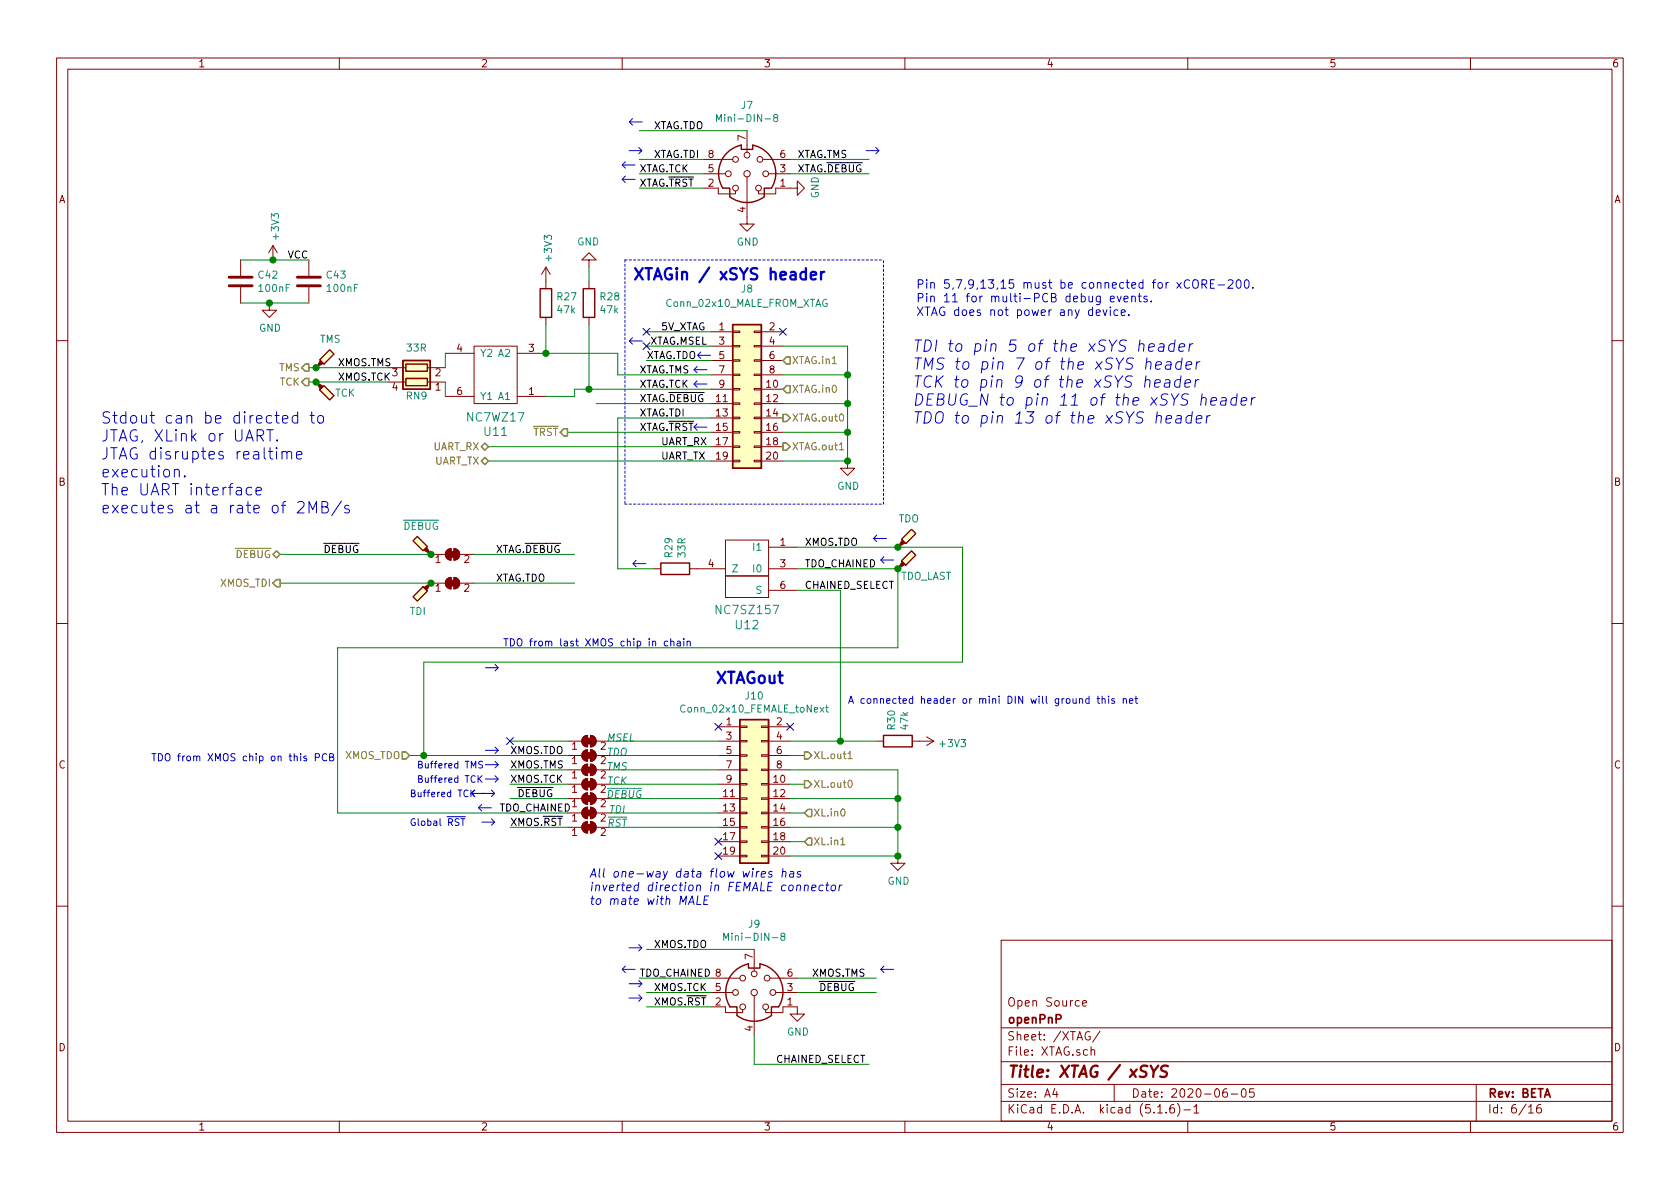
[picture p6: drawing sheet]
<svg xmlns="http://www.w3.org/2000/svg" width="297mm" height="210mm" viewBox="0 0 297 210" stroke-linecap="round" stroke-linejoin="round" font-family="sans-serif">
<g fill="none" stroke="#840000" stroke-width=".18">
<path d="M10 10.3h277v189.9h-277zM12 12.2h273v186.1h-273zM60 10.3v1.9M110 10.3v1.9M160 10.3v1.9M210 10.3v1.9M260 10.3v1.9M124.5 33.3h2.5v1h3v-.5M124.5 30.7h3.8M124.5 28.2h5M132.1 31.2v8.4h1.2l-1.2 1.3-1.3-1.3h1.3M132.1 23.1v3.8"/>
<path d="M134.9 28.2h4.8M135.9 30.7h3.8M141 33.3v1.2l1.2-1.2-1.2-1.3v1.3h-3.8v1h-3.1v-.5M42.5 46v2.8M42.5 50.8v2.8M47.6 53.6v1.3h1.3l-1.3 1.2-1.2-1.2h1.2M48.3 43.4l-.8 1.3M48.3 43.4v2.6M48.3 43.4l.7 1.3M54.6 46v2.8M54.6 50.8v2.8M96.5 47.2l-.7 1.3"/>
<path d="M96.5 47.2v3.8M96.5 56.1v1.3M96.5 47.2l.8 1.3M104.1 46h1.3l-1.3-1.3-1.2 1.3h1.2v1.2M104.1 49.8v1.2M104.1 56.1v1.3M125.7 58.7h3.8M129.5 58.5h1.3v.3h-1.3zM133.3 58.5h1.3v.3h-1.3zM134.6 58.7h3.8M10 60.2h2M55.9 67.6h.1"/>
<path d="M55.9 65h.1M56.5 63.6l1.8-1.8 .8 .8-1.8 1.8zM57.3 68.2l1.8 1.8-.8 .7-1.8-1.7zM68.6 67.6h3.2M68.6 65h3.2M75.6 67.6h3.1M75.6 65h3.1M78.7 70.1h5.1M78.7 62.5h5.1M83.8 61.2h7.6v10.2h-7.6zM91.4 70.1h5.1M91.4 62.5h5.1"/>
<path d="M125.7 68.8h3.8M125.7 71.4h3.8M125.7 73.9h3.8M125.7 76.4h3.8M125.7 79h3.8M125.7 61.2h3.8M125.7 63.7h3.8M125.7 66.3h3.8M129.5 73.8h1.3v.2h-1.3zM129.5 76.3h1.3v.3h-1.3zM129.5 78.9h1.3v.2h-1.3zM129.5 71.2h1.3v.3h-1.3z"/>
<path d="M129.5 66.2h1.3v.2h-1.3zM129.5 63.6h1.3v.3h-1.3zM129.5 61.1h1.3v.2h-1.3zM129.5 68.7h1.3v.3h-1.3zM133.3 73.8h1.3v.2h-1.3zM133.3 76.3h1.3v.3h-1.3zM133.3 78.9h1.3v.2h-1.3zM133.3 71.2h1.3v.3h-1.3zM133.3 66.2h1.3v.2h-1.3zM133.3 63.6h1.3v.3h-1.3zM133.3 61.1h1.3v.2h-1.3zM133.3 68.7h1.3v.3h-1.3z"/>
<path d="M134.6 68.8h3.8M134.6 71.4h3.8M134.6 73.9h3.8M134.6 76.4h3.8M134.6 79h3.8M134.6 61.2h3.8M134.6 63.7h3.8M134.6 66.3h3.8M285 60.2h2M73 95.6l.8-.7 1.8 1.7-.8 .8zM76.2 98h.1M76.2 98h2.5"/>
<path d="M79 97.4l.4-.3 .4-.1v2.1a1.03 1.03 0 0 1-1-.6 1.03 1.03 0 0 1 .2-1.1zM80.3 97a1.02 1.02 0 0 1 1 1 1.02 1.02 0 0 1-1 1.1zM81.3 98h2.5M125.7 81.5h3.8M128.3 95.5h7.6v6.3h-7.6zM129.5 81.4h1.3v.3h-1.3zM133.3 81.4h1.3v.3h-1.3zM134.6 81.5h3.8M135.9 96.8h5.1M149.9 81.5v1.3h1.2l-1.2 1.3-1.3-1.3h1.3M158.7 96.8h.1M159.4 99.2l1.8-1.8 .7 .8-1.8 1.7z"/>
<path d="M159.4 95.4l1.8-1.8 .7 .8-1.8 1.7zM10 110.3h2M73 105.5l1.8-1.7 .8 .7-1.8 1.8zM76.2 103.1h.1M76.2 103.1h2.5M79 102.5l.4-.3 .4-.1v2a1.03 1.03 0 0 1-1-.6 1.03 1.03 0 0 1 .2-1zM80.3 102.1a1.02 1.02 0 0 1 1 1 1.02 1.02 0 0 1-1 1zM81.3 103.1h2.5M115.6 100.6h1.2M121.9 100.6h6.4M128.3 101.8h7.6v3.9h-7.6zM135.9 100.6h5.1"/>
<path d="M135.9 104.4h5.1M158.7 100.6h.1M285 110.3h2M100.3 131.1h2.6M100.3 138.7h2.6M100.3 136.1h2.6M100.3 133.6h2.6M103.1 130.4l.4-.3 .4-.1v2.1a1.03 1.03 0 0 1-.9-.6 1.03 1.03 0 0 1 .1-1.1zM103.1 138l.4-.3h.4v2a1.03 1.03 0 0 1-.9-.6 1.03 1.03 0 0 1 .1-1.1zM103.1 132.9l.4-.3h.4v2a1.03 1.03 0 0 1-.9-.6 1.03 1.03 0 0 1 .1-1.1zM103.2 135.4l.7-.3v2.1a1.02 1.02 0 0 1-1-.7 1.02 1.02 0 0 1 .3-1.1zM104.4 130a1.02 1.02 0 0 1 1 1.1 1.02 1.02 0 0 1-1 1z"/>
<path d="M104.4 137.7a1.02 1.02 0 0 1 1 1 1.02 1.02 0 0 1-1 1zM104.4 135.1a1.02 1.02 0 0 1 1 1 1.02 1.02 0 0 1-1 1.1zM104.4 132.6a1.02 1.02 0 0 1 1 1 1.02 1.02 0 0 1-1 1zM105.4 131.1h2.5M105.4 138.7h2.5M105.4 136.1h2.5M105.4 133.6h2.5M127 131.1h3.8M127 138.7h3.8M127 136.1h3.8M127 133.6h3.8M127 128.5h3.8"/>
<path d="M130.8 136h1.3v.3h-1.3zM130.8 133.5h1.3v.2h-1.3zM130.8 130.9h1.3v.3h-1.3zM130.8 128.4h1.3v.2h-1.3zM130.8 138.6h1.3v.2h-1.3zM134.6 136h1.3v.3h-1.3zM134.6 133.5h1.3v.2h-1.3zM134.6 130.9h1.3v.3h-1.3zM134.6 128.4h1.3v.2h-1.3zM134.6 138.6h1.3v.2h-1.3zM135.9 131.1h3.8M135.9 138.7h3.8"/>
<path d="M135.9 136.1h3.8M135.9 133.6h3.8M135.9 128.5h3.8M154.9 131.1h1.3M161.3 131.1h3.8M163.8 130.3l1.3 .8M165.1 131.1l-1.3 .7M100.3 146.3h2.6M100.3 143.8h2.6M100.3 141.2h2.6M103.1 145.6l.4-.3h.4v2a1.03 1.03 0 0 1-.9-.6 1.03 1.03 0 0 1 .1-1.1zM103.1 143.1l.4-.3 .4-.1v2.1a1.03 1.03 0 0 1-.9-.6 1.03 1.03 0 0 1 .1-1.1z"/>
<path d="M103.1 140.6l.4-.3 .4-.1v2a1.03 1.03 0 0 1-.9-.6 1.03 1.03 0 0 1 .1-1zM104.4 145.3a1.02 1.02 0 0 1 1 1 1.02 1.02 0 0 1-1 1zM104.4 142.7a1.02 1.02 0 0 1 1 1.1 1.02 1.02 0 0 1-1 1zM104.4 140.2a1.02 1.02 0 0 1 1 1 1.02 1.02 0 0 1-1 1zM105.4 146.3h2.5M105.4 143.8h2.5M105.4 141.2h2.5M127 146.3h3.8M127 143.8h3.8M127 141.2h3.8M127 148.8h3.8M127 151.4h3.8"/>
<path d="M130.8 143.6h1.3v.3h-1.3zM130.8 146.2h1.3v.2h-1.3zM130.8 148.7h1.3v.3h-1.3zM130.8 151.3h1.3v.2h-1.3zM130.8 141.1h1.3v.2h-1.3zM134.6 143.6h1.3v.3h-1.3zM134.6 146.2h1.3v.2h-1.3zM134.6 148.7h1.3v.3h-1.3zM134.6 151.3h1.3v.2h-1.3zM134.6 141.1h1.3v.2h-1.3zM135.9 146.3h3.8M135.9 143.8h3.8"/>
<path d="M135.9 141.2h3.8M135.9 148.8h3.8M135.9 151.4h3.8M158.7 151.4v1.2h1.3l-1.3 1.3-1.2-1.3h1.2M10 160.2h2M125.7 178h2.6v1.1h3v-.5M125.7 175.5h3.8M125.7 173h5.1M133.3 167.9v3.8M133.3 176v7.1M135.4 178.6v.5h3v-1.1h2.6v1.3h1.2l-1.2 1.3-1.3-1.3h1.3M136.1 173h4.9"/>
<path d="M137.2 175.5h3.8M177 166.3h108v32h-108zM191.4 177.4l.7-.1-.1-.3-.4-.1-.2 .2 .1 .7h.5M285 160.2h2M60 198.3v1.9M110 198.3v1.9M160 198.3v1.9M177 194.8h108M177 191.8h108M177 187.8h108M177 181.8h108M186.5 192.5l-.4 1h1"/>
<path d="M186.8 193v1M192.7 182.5a.73 .73 0 0 0-.9 .5 .73 .73 0 0 0 .5 .9l.5-.1v-.5h-.3M192.9 185.7l.2-.1 .4 .1v.9M192.9 185.1v1.5M194.5 182.3l-1.3 2M197 191.8v3M204.7 196.8h.8M206.2 196.7v.1M207.5 195.3a.59 .59 0 0 0-.7 .7v.5l.2 .2 .4 .1 .2-.1 .1-.5-.2-.2-.4-.1-.3 .3M208.2 195.1a1.71 1.71 0 0 1 0 2.3M209.3 196.3h1.2M210 198.3v1.9"/>
<path d="M211.1 195.8l.4-.5v1.5M211.1 196.8h.9M216.9 192.5a.62 .62 0 0 0-.7 .7l.1 .7 .2 .1 .5-.1v-.5l-.1-.2-.4-.1-.3 .3M217.7 193.5h1.1M219.6 192.7l.4-.2a.94 .94 0 0 1 0 1.5 .82 .82 0 0 1-.4-1.3zM221.7 192.5h-.7l-.1 .7 .2-.1 .5 .1 .2 .2-.1 .5-.2 .1-.6-.1M260 198.3v1.9M261 191.8v6.5M270.3 195.8l.4-.5v1.5M270.3 196.8h.8M272.4 195.3a.62 .62 0 0 0-.7 .7l.1 .7 .2 .1 .5-.1v-.5l-.1-.2-.4-.1-.3 .3"/>
<circle cx="128.8" cy="30.7" r=".51"/>
<circle cx="130" cy="28.2" r=".51"/>
<circle cx="130" cy="33.3" r=".51"/>
<circle cx="132.1" cy="30.7" r=".56"/>
<circle cx="132.1" cy="27.4" r=".51"/>
<circle cx="134.1" cy="33.3" r=".51"/>
<circle cx="134.4" cy="28.2" r=".51"/>
<circle cx="135.4" cy="30.7" r=".51"/>
<circle cx="130" cy="175.5" r=".51"/>
<circle cx="131.3" cy="178" r=".51"/>
<circle cx="131.3" cy="173" r=".51"/>
<circle cx="133.3" cy="175.5" r=".56"/>
<circle cx="133.4" cy="172.2" r=".51"/>
<circle cx="135.4" cy="178" r=".51"/>
<circle cx="135.6" cy="173" r=".51"/>
<circle cx="136.7" cy="175.5" r=".51"/>
</g>
<path d="M203.5 188.4l.5 1.1 .8-1.1M204 189.5l-.1 .9M206.5 188.5l-.3-.1-.7 .1a.47 .47 0 0 0-.2 .5 .47 .47 0 0 0 .3 .4l.4 .1a.48 .48 0 0 1 .3 .5 .48 .48 0 0 1-.4 .4l-.8-.1" fill="none" stroke="#840000" stroke-width=".41"/>
<g fill="#840000" stroke="#840000" stroke-width=".18">
<path d="M103.1 130.4l.4-.3 .4-.1v2.1a1.03 1.03 0 0 1-.9-.6 1.03 1.03 0 0 1 .1-1.1z"/>
<path d="M104.4 130a1.02 1.02 0 0 1 1 1.1 1.02 1.02 0 0 1-1 1z"/>
<path d="M103.6 130.6h1v1h-1z"/>
<path d="M79 102.5l.4-.3 .4-.1v2a1.03 1.03 0 0 1-1-.6 1.03 1.03 0 0 1 .2-1z"/>
<path d="M80.3 102.1a1.02 1.02 0 0 1 1 1 1.02 1.02 0 0 1-1 1z"/>
<path d="M79.5 102.6h1v1h-1z"/>
<path d="M79 97.4l.4-.3 .4-.1v2.1a1.03 1.03 0 0 1-1-.6 1.03 1.03 0 0 1 .2-1.1z"/>
<path d="M80.3 97a1.02 1.02 0 0 1 1 1 1.02 1.02 0 0 1-1 1.1z"/>
<path d="M79.5 97.5h1v1h-1z"/>
<path d="M103.1 145.6l.4-.3h.4v2a1.03 1.03 0 0 1-.9-.6 1.03 1.03 0 0 1 .1-1.1z"/>
<path d="M104.4 145.3a1.02 1.02 0 0 1 1 1 1.02 1.02 0 0 1-1 1z"/>
<path d="M103.6 145.8h1v1h-1z"/>
<path d="M103.1 143.1l.4-.3 .4-.1v2.1a1.03 1.03 0 0 1-.9-.6 1.03 1.03 0 0 1 .1-1.1z"/>
<path d="M104.4 142.7a1.02 1.02 0 0 1 1 1.1 1.02 1.02 0 0 1-1 1z"/>
<path d="M103.6 143.3h1v1h-1z"/>
<path d="M75.4 96.8l.8 1.2-1.3-.7z"/>
<path d="M74.9 103.9l1.3-.8-.8 1.3z"/>
<path d="M103.1 140.6l.4-.3 .4-.1v2a1.03 1.03 0 0 1-.9-.6 1.03 1.03 0 0 1 .1-1z"/>
<path d="M104.4 140.2a1.02 1.02 0 0 1 1 1 1.02 1.02 0 0 1-1 1z"/>
<path d="M103.6 140.7h1v1h-1z"/>
<path d="M103.1 138l.4-.3h.4v2a1.03 1.03 0 0 1-.9-.6 1.03 1.03 0 0 1 .1-1.1z"/>
<path d="M104.4 137.7a1.02 1.02 0 0 1 1 1 1.02 1.02 0 0 1-1 1z"/>
<path d="M103.6 138.2h1v1h-1z"/>
<path d="M103.2 135.4l.7-.3v2.1a1.02 1.02 0 0 1-1-.7 1.02 1.02 0 0 1 .3-1.1z"/>
<path d="M104.4 135.1a1.02 1.02 0 0 1 1 1 1.02 1.02 0 0 1-1 1.1z"/>
<path d="M103.6 135.6h1v1h-1z"/>
<path d="M103.1 132.9l.4-.3h.4v2a1.03 1.03 0 0 1-.9-.6 1.03 1.03 0 0 1 .1-1.1z"/>
<path d="M104.4 132.6a1.02 1.02 0 0 1 1 1 1.02 1.02 0 0 1-1 1z"/>
<path d="M103.6 133.1h1v1h-1z"/>
<path d="M159.5 99.3l.5 .5-1.3 .8z"/>
<path d="M159.5 95.5l.5 .5-1.3 .8z"/>
<path d="M55.9 67.6l1.2 .7-.5 .5z"/>
<path d="M56.6 63.7l.5 .6-1.2 .7z"/>
</g>
<g fill="#ffffc2" stroke="#ffffc2" stroke-width=".18">
<path d="M71.2 63.7h4.9v5.1h-4.9z"/>
<path d="M73 95.6l.8-.7 1.8 1.7-.8 .8z"/>
<path d="M73 105.5l1.8-1.7 .8 .7-1.8 1.8z"/>
<path d="M129.5 57.4h5.1v25.4h-5.1z"/>
<path d="M159.4 99.2l1.8-1.8 .7 .8-1.8 1.7z"/>
<path d="M159.4 95.4l1.8-1.8 .7 .8-1.8 1.7z"/>
<path d="M57.3 68.2l1.8 1.8-.8 .7-1.8-1.7z"/>
<path d="M56.5 63.6l1.8-1.8 .8 .8-1.8 1.8z"/>
<path d="M130.8 127.2h5.1v25.4h-5.1z"/>
</g>
<path d="M133.1 25.7a5 5 0 0 1 3.3 7.6h-1.3v1.5a5 5 0 0 1-6.1 0v-1.5h-1.2M133.1 25.6v.8h-2v-.8a5.1 5.1 0 0 0-3.3 7.7M95.5 51h2v5.1h-2zM103.1 51h2.1v5.1h-2.1zM129.5 57.4h5.1v25.4h-5.1zM71.2 63.7h4.9v5.1h-4.9zM71.8 66.9h3.8v1.3h-3.8zM71.8 64.4h3.8v1.3h-3.8zM116.8 99.6h5.1v2h-5.1zM130.8 127.2h5.1v25.4h-5.1zM156.2 130h5.1v2.1h-5.1zM129 178h1.3v1.6a5.1 5.1 0 0 0 6.1 0v-1.6h1.3a5 5 0 0 0-3.3-7.5v.7h-2.1v-.8a5.1 5.1 0 0 0-3.2 7.6" fill="none" stroke="#840000" stroke-width=".25"/>
<path d="M126.7 21.5v-1.3l.4 1 .4-1v1.3M137 20.8l-.2-.3 .2-.3h.3l.2 .3-.1 .2-.5 .1-.1 .2v.3l.2 .2h.4l.1-.2v-.3l-.2-.2M146.2 53a.59 .59 0 0 0-.7 .6 .59 .59 0 0 0 .7 .5l.1-.4h-.3M145 125.1l.7 .8M145.7 125.1l-.7 .8M146 125.1h.5M146.2 124.7v1l.3 .2M128 166.3v-1.3l.4 .9 .4-.9v1.3M138.3 165.6l-.3-.3 .3-.3h.2l.3 .3-.1 .1-.5 .2-.2 .2v.3l.3 .2 .4-.1 .1-.1v-.3l-.3-.2" fill="none" stroke="#008484" stroke-width=".18"/>
<path d="M40.5 50.5h4.1M40.5 49h4.1M52.6 50.5h4M52.6 49h4" fill="none" stroke="#840000" stroke-width=".51"/>
<path d="M110.5 46v43.1M110.5 46h45.7M110.5 89.1h45.7M156.2 89.1v-43.1" fill="none" stroke="#0000c2" stroke-width=".18" stroke-dasharray=".4 .4"/>
<g fill="none" stroke="#008400" stroke-width=".18">
<path d="M113 23.1h19.1M113 33.3h11.5M113 30.7h11.5M113 28.2h11.5M139.7 30.7h14M139.7 28.2h14M42.5 46h12.1M42.5 53.6h12.1M96.5 57.4v5.1h12.7v3.8h16.5M104.1 47.2v2.6M104.1 57.4v11.4M114.3 58.7h11.4"/>
<path d="M54.6 65h14M54.6 67.6h14M78.7 62.5v2.5M78.7 67.6v2.5M86.4 79h39.3M100.3 76.4h25.4M105.4 71.4h20.3M114.3 61.2h11.4M114.3 63.7h11.4M125.7 68.8h-24.1v1.3h-5.1M125.7 73.9h-16.5v26.7h6.4M138.4 61.2h11.5v20.3h-11.5"/>
<path d="M138.4 66.3h11.5M138.4 71.4h11.5M138.4 76.4h11.5M49.5 98h26.7M83.8 98h17.8M86.4 81.5h39.3M141 96.8h29.2v20.3h-95.3v16.5M49.5 103.1h26.7M83.8 103.1h17.8M141 100.6h17.7v13.9h-99v29.3h40.6M141 104.4h7.6v26.7M72.4 133.6h27.9"/>
<path d="M90.2 136.1h10.1M90.2 138.7h10.1M90.2 131.1h10.1M107.9 133.6h19.1M107.9 136.1h19.1M107.9 138.7h19.1M107.9 131.1h19.1M139.7 133.6h2.5M139.7 136.1h19v15.3h-19M139.7 138.7h2.5M139.7 131.1h15.2M90.2 141.2h10.1"/>
<path d="M90.2 146.3h10.1M107.9 143.8h19.1M107.9 141.2h19.1M107.9 146.3h19.1M139.7 148.8h2.5M139.7 143.8h2.5M139.7 141.2h19M139.7 146.3h19M113 173h12.7M114.3 175.5h11.4M114.3 167.9h19M114.3 178h11.4"/>
<path d="M141 173h13.9M141 175.5h13.9M133.3 183.1v5.1h20.4"/>
</g>
<g fill="none" stroke="#848400" stroke-width=".25">
<path d="M54 64.4h.6v1.3h-.6l-.7-.7zM54 66.9h.6v1.3h-.6l-.7-.6zM85.1 79l.6-.6 .7 .6-.7 .6zM99.7 75.8h.6v1.3h-.6l-.6-.7zM138.4 78.4h.7l.6 .6-.6 .6h-.7zM138.4 73.3h.7l.6 .6-.6 .6h-.7zM139.1 68.2h.6v1.3h-.6l-.7-.7zM139.1 63.1h.6v1.3h-.6l-.7-.7zM48.3 98l.6-.6 .6 .6-.6 .7zM85.1 81.5l.6-.6 .7 .6-.7 .7zM48.9 102.5h.6v1.3h-.6l-.6-.7zM71.1 133h.7l.6 .6-.6 .6h-.7z"/>
<path d="M142.2 138h.7l.6 .7-.6 .6h-.7zM142.2 133h.7l.6 .6-.6 .6h-.7zM142.9 148.2h.6v1.3h-.6l-.7-.7zM142.9 143.1h.6v1.3h-.6l-.7-.6z"/>
</g>
<path d="M148.4 79.5h.7M149.9 133.2l.4-.3v1.3M149.9 134.2h.8M150.1 138.1l.1-.1a.67 .67 0 0 1 .5 .6 .67 .67 0 0 1-.5 .6l-.2-.2-.1-.2zM148.7 149.4h.7M148.8 143.2l.2-.2a.67 .67 0 0 1 .4 .7 .67 .67 0 0 1-.4 .6l-.3-.2v-.3z" fill="none" stroke="#848400" stroke-width=".18"/>
<g fill="none" stroke="#0000c2" stroke-width=".18">
<path d="M110 29.2h2.3M110 31.7h2.3M110.6 28.6l-.6 .6 .6 .5M110.6 31.1l-.6 .6 .6 .6M111.2 26.6h2.3M111.3 21.6h2.3M111.8 21l-.5 .6 .5 .5M112.9 26.1l.6 .5-.6 .6M153.1 26.6h2.3M154.8 26.1l.6 .5-.6 .6M111.8 59.7l-.5 .6 .5 .6M193.8 55.3l.7-.2v-.2l-.5-.1-.2 .2 .1 .7h.6"/>
<path d="M195 54.8l.4 1 .3-1M196.3 52.9l.7-.2v-.3h-.5l-.2 .2 .1 .7h.6M196.3 54.3v.1M196.3 54.8v1M197.5 52.4l.4 1 .3-1M197.7 54.9l-.5-.1-.2 .3v.4l.1 .2h.6M198.2 55.3l.8-.2-.1-.2-.4-.1-.3 .2 .1 .7h.6M198.7 52.9l.8-.2-.1-.3h-.4l-.3 .2 .1 .7h.6M199.6 55.6v.2M200.1 52.5l.2-.1h.4v1M200.1 52.4v1M201.2 52.4h.6"/>
<path d="M201.4 51.9v1.3l.4 .2M202.8 52.4a.36 .36 0 0 0-.6 .2l.1 .2 .4 .1 .2 .2-.2 .3-.5-.1M203.5 53.2v.2M210.3 49.6a.72 .72 0 0 0-1 .5 .72 .72 0 0 0 .7 .9l.3-.2M210.9 49.7a.5 .5 0 0 1 .6-.2 .5 .5 0 0 1 .4 .5v.5a.5 .5 0 0 1-.5 .5 .5 .5 0 0 1-.5-.5zM212.5 50.3l.7-.1 .2-.2-.1-.4-.2-.1h-.6v1.5M212.9 50.3l.5 .7M214 50.2h.5M214.7 49.5h-.7v1.5h.7M215.4 50.4h1.1M217.1 49.6l.6-.1 .2 .1 .1 .3-.9 1.1h.9M218.7 49.6l.2-.1a.82 .82 0 0 1 .3 1.4l-.1 .1a.83 .83 0 0 1-.4-1.4z"/>
<path d="M220.1 49.6l.4-.1a.94 .94 0 0 1 0 1.5l-.3-.1-.1-.2-.1-.7zM221.5 50.8v.2M47.2 76h1.1M47.8 76v2M48.9 79.2l-.1 .1h.2l-.1-.1v.1M48.9 79.8v1.4M49 77.8l.1 .1-.1 .1-.1-.1 .1-.1v.2M49.9 79.8v1.4M50 74.1l.9-.1-.1-.4-.6-.1-.2 .3v.9l.2 .1 .6-.1M52.6 73.6l-.6-.1-.3 .4v.5l.2 .3 .1 .1 .6-.1M52.6 72.8v2M54.8 73.5h.8"/>
<path d="M55.1 72.8v1.7l.1 .2 .4 .1M56.3 73.7a.53 .53 0 0 1 .5-.2 .53 .53 0 0 1 .4 .4v.5a.54 .54 0 0 1-.5 .4 .54 .54 0 0 1-.5-.4zM111.3 60.3h2.3M122.7 67.9h2.3M122.7 65.4h2.3M122.7 75.5h2.3M123.3 67.3l-.6 .6 .6 .6M123.3 64.8l-.6 .6 .6 .5M123.3 62.8h2.3M123.9 62.2l-.6 .6 .6 .6M201.4 61a.56 .56 0 0 1 .8-.1v1.2M202.5 67.3a.5 .5 0 0 1 .9 .1l-.2 1.1"/>
<path d="M202.7 64.2a.56 .56 0 0 1 .8-.1l-.1 1.2M203.1 61.4l1-.1-.1-.4-.5-.1-.4 .3v.9l.2 .1 .6-.1M204.2 67.8l.9-.2v-.4l-.2-.1-.6 .1-.2 1 .3 .3 .6-.1M204.3 64.6l1-.2v-.3l-.2-.1-.6 .1-.2 .9 .2 .3 .6-.1M204.5 73.7a.5 .5 0 0 1 .9 .1l-.2 1M205 60.9l.2-.1 .6 .1-.1 1.2M205.8 61.3l-.7 .1a.43 .43 0 0 0-.2 .6l.1 .1 .7-.1M206 67.2l.2-.1 .6 .1v1.3M206.2 74.1l.9-.1v-.4l-.2-.1-.6 .1-.2 .9 .3 .3 .6-.1M206.2 64.1l.3-.1 .5 .1-.1 1.2M206.9 67.6l-.7 .1a.4 .4 0 0 0-.3 .4 .4 .4 0 0 0 .2 .4l.7-.1M207.1 64.4l-.7 .1a.43 .43 0 0 0-.3 .7l.2 .1 .7-.1"/>
<path d="M207.7 60.9l-.2-.1a.69 .69 0 0 0-.8 .4l-.1 .5 .2 .3 .1 .1 .6-.1M207.8 60.1l-.3 2M208.1 73.6l.2-.1 .5 .1v1.2M208.5 61.4l.9-.1v-.4l-.2-.1-.6 .1-.2 .9 .3 .3 .5-.1M208.7 67.2l-.2-.1a.69 .69 0 0 0-.8 .4v.8l.3 .2 .6-.1M208.8 66.5l-.2 2M208.9 74l-.7 .1a.4 .4 0 0 0-.3 .3 .4 .4 0 0 0 .2 .4l.7-.1M208.9 64.1l-.2-.1a.69 .69 0 0 0-.8 .3l-.1 .6 .2 .3 .2 .1 .6-.1M209 63.3l-.2 2M209.5 67.8l1-.2-.1-.4-.5-.1-.4 .3v1l.2 .1 .6-.1M209.7 64.6l1-.2-.1-.3-.5-.1-.3 .2-.1 1 .2 .1 .6-.1M210.4 60.8l-.2 1.3"/>
<path d="M210.7 73.6l-.2-.1a.69 .69 0 0 0-.8 .4v.5l.1 .3 .2 .1 .6-.1M210.8 72.8l-.2 2M210.9 60.8l-.4 .1-.2 .3M211.4 67.1l-.1 1.4M211.5 74.1l1-.1-.1-.4-.5-.1-.3 .3-.1 .9 .2 .1 .6-.1M211.6 64l-.2 1.3M212 67.1l-.4 .1-.2 .3M212.2 64l-.4 .1-.2 .2M212.4 70.5a.48 .48 0 0 1 .9 .1l-.1 1M213.4 73.5l-.1 1.3M214 73.5l-.4 .1-.2 .3M214.1 71l1-.2-.1-.4-.5-.1-.4 .3v.9l.2 .1 .6-.1"/>
<path d="M216 70.4l.2-.1 .5 .1v1.2M216.8 70.8l-.7 .1a.43 .43 0 0 0-.3 .6l.2 .1 .7-.1M218.7 70.4a.66 .66 0 0 0-1 .3l-.1 .6 .2 .2 .1 .1 .6-.1M218.7 69.6l-.2 2M219.5 71l.9-.2v-.4l-.2-.1-.6 .1-.2 .9 .3 .3 .5-.1M221.4 70.3l-.2 1.3M221.9 70.3l-.4 .1-.2 .3M30.8 83.2a.52 .52 0 0 1 .8-.1l.1 1.2M32.7 84.1v.2l-.1-.1 .1-.1v.2M44.5 86.3l-.6-.1-.4 .4v.5l.2 .3 .2 .1 .6-.1M45.3 86.8l.9-.1-.1-.4-.6-.1-.2 .3 .1 .9 .1 .1 .6-.1M49.9 80a.49 .49 0 0 1 .8 .1v1.1"/>
<path d="M50.7 80.1l.3-.3 .5 .1 .1 1.3M52.4 80.5l1-.2-.1-.4-.6-.1-.3 .3 .1 1 .2 .1 .6-.1M52.6 88.9l.3-.2h.5l.3 .2 .1 .3-.1 .4-1.2 1.1h1.3M54.6 90.7v-2l.7 1.4 .7-1.4v2M56.9 89.6h.7a.48 .48 0 0 0 .4-.4 .48 .48 0 0 0-.4-.5h-.7v2h.8a.54 .54 0 0 0 .4-.6 .54 .54 0 0 0-.5-.5M60.4 88.6l-1.8 2.6M61.7 89.5l-.5-.1-.3 .2 .1 .3 .7 .2 .1 .2-.1 .3-.2 .1-.6-.1M111.9 99.7h2.3M112.5 99.1l-.6 .6 .6 .5M154.5 95.2h2.2M155 94.6l-.5 .6 .5 .6M155.7 99h2.3"/>
<path d="M156.3 98.4l-.6 .6 .6 .6M85.8 118.1h2.3M87.5 117.5l.6 .6-.6 .5M118.1 113.4h-.4l-.3 .2 .2 .6h.5M118.6 113.5l.2-.1h.3l.1 .8M118.6 112.9v1.3M119.7 113.4h.5l.1 .8M120.3 113.7h-.4l-.2 .2v.3h.6M120.9 112.9v.2M120.9 113.4v.8M121.5 113.5l.2-.1h.3v.8M121.5 113.4v.8"/>
<path d="M54.2 133.8l-.3-.1-.2 .2 .1 .2 .4 .1v.3h-.5M55.8 133.9l.6-.1v-.4l-.6-.1v1.2M57.8 133.4a.6 .6 0 0 0-.9 .4 .6 .6 0 0 0 .6 .7l.3-.1M58.3 133.9l.6-.1 .1-.2-.1-.2-.6-.1v1.2h.5l.2-.1v-.3l-.3-.2M83.3 139.7v1.2M83.9 139.7l-.6 .6 .6 .6M83.9 139.7l-.6 .7M84.5 137.2v1.1M84.7 137.7l.5 .6M85.2 137.2l-.7 .6M85.3 134.7l-.4-.1-.2 .1v.4l.5 .2 .1 .3-.2 .2h-.5M85.8 137.8h2.3"/>
<path d="M85.8 135.2h2.3M85.8 132.7h2.3M86.9 139.7l.6 .6-.6 .6M87.5 137.2l.6 .6-.6 .5M87.5 134.6l.6 .6-.6 .6M87.5 132.1l.6 .6-.6 .5M190.9 123.7l.2-.2 .2 .1 .1 .8M190.9 123.5v.9M192.6 123.6l-.4-.1-.3 .3 .2 .5h.5M192.6 123.1v1.3M194 123.5h.4M194.1 123.1v1.1l.3 .2"/>
<path d="M194.9 123.7l.1-.2 .4 .1v.8M194.9 123.1v1.3M196 123.1v.1M196 123.5v.9M197 123.6l-.3-.1-.2 .2 .1 .2 .4 .1v.3h-.5M198.6 123.7l.2-.2 .3 .1 .1 .8M198.6 123.5v.9M199.7 123.9l.6-.1-.1-.2-.3-.1-.2 .2v.6h.5M200.7 123.5h.4M200.8 123.1v1.1l.3 .2M81.4 144.4h.9M81.5 144.8h.7"/>
<path d="M81.8 144.8v1.2M83.3 140.3h4.2M83.4 140.2l.5 .7M84.6 142.8h2.3M85.2 142.3l-.6 .5 .6 .6M85.2 145.4h2.3M86.9 144.8l.6 .6-.6 .5M121.7 159.9l.7-1.5 .3 1.5M121.9 159.5h.7M123.4 158.4l-.2 1.5h.7M124.5 159.2h.5M125.3 158.4h-.7l-.2 1.5h.7"/>
<path d="M134.2 154.1l-.3 .1-.1 .2M134.6 154.6l.7-.1v-.3h-.6l-.1 .7 .1 .2 .5-.1M136.5 154.2a.37 .37 0 0 0-.6 .2l.2 .2 .3 .1 .1 .2-.3 .2-.4-.1M138.4 154.2l.2-.1 .3 .1v.9M138.4 153.6l-.1 1.5M139.7 154.2h.6v.9M140.3 154.5h-.5a.32 .32 0 0 0-.2 .5h.7M141.6 154.2l-.4-.1-.2 .3 .2 .2 .3 .1v.3h-.6M142.3 156.7l.2-.2 .4 .1-.1 .9M142.3 156.5l-.1 1M143.5 157l.7-.1v-.3h-.6l-.1 .7 .2 .2 .4-.1M145.6 156.6h-.6l-.2 .2v.4l.2 .3 .5-.1"/>
<path d="M146 156.5h.6M146.3 156l-.2 1.3 .1 .1 .3 .1M147.1 156.7l.2-.2 .4 .2v.5l-.3 .3-.4-.1zM148.4 156.5l-.1 1M148.9 156.5l-.3 .1-.2 .2M110 171.4h2.3M110.6 170.8l-.6 .6 .6 .6M111.2 174h2.3M111.2 176.5h2.3M111.2 167.6h2.3M112.9 173.4l.6 .6-.6 .5M112.9 175.9l.6 .6-.6 .6"/>
<path d="M112.9 167l.6 .6-.6 .6M155.7 171.4h2.3M156.3 170.8l-.6 .6 .6 .6"/>
</g>
<path d="M142.5 48.2l-.6-.1-.4 .4v.5l.2 .3 .2 .1 .6-.1M142.5 47.4v2M143.4 48.7l.9-.1-.1-.4-.6-.1-.2 .3 .1 .9 .1 .1 .6-.1M145.2 48.1v1.3M145.7 48.1l-.3 .1-.2 .3" fill="none" stroke="#0000c2" stroke-width=".41"/>
<g fill="#008400" stroke="#008400" stroke-width=".25">
<circle cx="149.9" cy="71.4" r=".51"/>
<circle cx="149.9" cy="81.5" r=".51"/>
<circle cx="149.9" cy="66.3" r=".51"/>
<circle cx="148.6" cy="131.1" r=".51"/>
<circle cx="48.3" cy="46" r=".51"/>
<circle cx="158.8" cy="96.8" r=".51"/>
<circle cx="149.9" cy="76.4" r=".51"/>
<circle cx="158.8" cy="141.2" r=".51"/>
<circle cx="104.1" cy="68.8" r=".51"/>
<circle cx="158.8" cy="146.3" r=".51"/>
<circle cx="47.6" cy="53.6" r=".51"/>
<circle cx="96.5" cy="62.5" r=".51"/>
<circle cx="74.9" cy="133.6" r=".51"/>
<circle cx="158.8" cy="100.6" r=".51"/>
<circle cx="76.2" cy="98" r=".51"/>
<circle cx="76.2" cy="103.1" r=".51"/>
<circle cx="158.8" cy="151.4" r=".51"/>
<circle cx="55.9" cy="67.6" r=".51"/>
<circle cx="55.9" cy="65" r=".51"/>
</g>
<g fill="none" stroke="#000084" stroke-width=".18">
<path d="M113.7 58.1l1.2 1.2M114.9 58.1l-1.2 1.2M137.8 58.1l1.2 1.2M139 58.1l-1.2 1.2M113.7 60.6l1.2 1.2M114.9 60.6l-1.2 1.2M89.6 130.4l1.2 1.3M90.8 130.4l-1.2 1.3M126.4 127.9l1.2 1.2M127.6 127.9l-1.2 1.2M139.1 127.9l1.2 1.2M140.3 127.9l-1.2 1.2"/>
<path d="M126.4 148.2l1.2 1.2M126.4 150.8l1.2 1.2M127.6 148.2l-1.2 1.2M127.6 150.8l-1.2 1.2"/>
</g>
<g font-size="2.8" fill="#0000c2">
<text x="111.8" y="49.5">XTAGin / xSYS header</text>
<text x="161.3" y="62.2">TDI to pin 5 of the xSYS header</text>
<text x="161.3" y="65.4">TMS to pin 7 of the xSYS header</text>
<text x="161.3" y="68.6">TCK to pin 9 of the xSYS header</text>
<text x="161.3" y="71.7">DEBUG_N to pin 11 of the xSYS header</text>
<text x="17.8" y="74.9">Stdout can be directed to</text>
<text x="161.3" y="74.9">TDO to pin 13 of the xSYS header</text>
<text x="17.8" y="78.1">JTAG, XLink or UART.</text>
<text x="17.8" y="81.3">JTAG disruptes realtime</text>
<text x="17.8" y="84.4">execution.</text>
<text x="17.8" y="87.6">The UART interface</text>
<text x="17.8" y="90.8">executes at a rate of 2MB/s</text>
<text x="126.4" y="120.9">XTAGout</text>
</g>
<text font-size="2.8" fill="#840000" x="178" y="190.5">Title: XTAG / xSYS</text>
<g font-size="2.1" fill="#0000c2">
<text x="161.9" y="51">Pin 5,7,9,13,15 must be connected for xCORE-200.</text>
<text x="161.9" y="53.5">Pin 11 for multi-PCB debug events.</text>
<text x="161.9" y="55.9">XTAG does not power any device.</text>
<text x="104.1" y="155.2">All one-way data flow wires has</text>
<text x="104.1" y="157.6">inverted direction in FEMALE connector</text>
<text x="104.1" y="160">to mate with MALE</text>
</g>
<g font-size="2.1" fill="#008484">
<text x="82.7" y="74.5">NC7WZ17</text>
<text x="85.7" y="77.1">U11</text>
<text x="126.9" y="108.6">NC7SZ157</text>
<text x="130.2" y="111.3">U12</text>
</g>
<g font-size="2.1" fill="#840000">
<text x="178" y="178">Open Source</text>
<text x="178" y="184">Sheet: /XTAG/</text>
<text x="178" y="181">openPnP</text>
<text x="178" y="186.7">File: XTAG.sch</text>
<text x="178" y="196.9">KiCad E.D.A. kicad (5.1.6)-1</text>
<text x="178" y="194.1">Size: A4</text>
<text x="200" y="194.1">Date: 2020-06-05</text>
<text x="263" y="194.1">Rev: BETA</text>
<text x="263" y="196.9">Id: 6/16</text>
</g>
<g font-size="1.8" fill="#840000">
<text x="35" y="11.9">1</text>
<text x="85" y="11.9">2</text>
<text x="135" y="11.9">3</text>
<text x="185" y="11.9">4</text>
<text x="235" y="11.9">5</text>
<text x="285" y="11.9">6</text>
<text x="125.2" y="27.9">8</text>
<text x="131.8" y="24.9" transform="rotate(-90 131.8 24.9)">7</text>
<text x="137.9" y="27.9">6</text>
<text x="10.4" y="35.9">A</text>
<text x="125.2" y="33">2</text>
<text x="125.2" y="30.5">5</text>
<text x="137.9" y="33">1</text>
<text x="137.9" y="30.5">3</text>
<text x="285.4" y="35.9">A</text>
<text x="131.8" y="37.6" transform="rotate(-90 131.8 37.6)">4</text>
<text x="127.2" y="58.4">1</text>
<text x="136" y="58.4">2</text>
<text x="80.8" y="62.2">4</text>
<text x="93.5" y="62.2">3</text>
<text x="127.2" y="61">3</text>
<text x="127.2" y="63.5">5</text>
<text x="136" y="61">4</text>
<text x="136" y="63.5">6</text>
<text x="69.4" y="69.1">4</text>
<text x="69.4" y="66.5">3</text>
<text x="77" y="69.1">1</text>
<text x="77" y="66.5">2</text>
<text x="80.8" y="69.8">6</text>
<text x="93.5" y="69.8">1</text>
<text x="126.7" y="71.1">11</text>
<text x="127.2" y="66">7</text>
<text x="127.2" y="68.6">9</text>
<text x="135.6" y="68.6">10</text>
<text x="135.6" y="71.1">12</text>
<text x="136" y="66">8</text>
<text x="126.7" y="73.7">13</text>
<text x="126.7" y="76.2">15</text>
<text x="135.6" y="73.7">14</text>
<text x="135.6" y="76.2">16</text>
<text x="126.7" y="78.7">17</text>
<text x="126.7" y="81.3">19</text>
<text x="135.6" y="78.7">18</text>
<text x="135.6" y="81.3">20</text>
<text x="10.4" y="85.9">B</text>
<text x="285.4" y="85.9">B</text>
<text x="77" y="99.6">1</text>
<text x="82.1" y="99.6">2</text>
<text x="125.2" y="100.3">4</text>
<text x="137.9" y="96.5">1</text>
<text x="137.9" y="100.3">3</text>
<text x="77" y="104.6">1</text>
<text x="82.1" y="104.6">2</text>
<text x="137.9" y="104.1">6</text>
<text x="128.4" y="128.3">1</text>
<text x="128.4" y="130.8">3</text>
<text x="137.3" y="128.3">2</text>
<text x="137.3" y="130.8">4</text>
<text x="10.4" y="135.9">C</text>
<text x="101.1" y="132.6">1</text>
<text x="101.1" y="137.7">1</text>
<text x="101.1" y="135.1">1</text>
<text x="106.2" y="132.6">2</text>
<text x="106.2" y="137.7">2</text>
<text x="106.2" y="135.1">2</text>
<text x="128.4" y="133.3">5</text>
<text x="128.4" y="135.9">7</text>
<text x="137.3" y="133.3">6</text>
<text x="137.3" y="135.9">8</text>
<text x="285.4" y="135.9">C</text>
<text x="101.1" y="142.7">1</text>
<text x="101.1" y="140.2">1</text>
<text x="106.2" y="142.7">2</text>
<text x="106.2" y="140.2">2</text>
<text x="127.9" y="141">11</text>
<text x="127.9" y="143.5">13</text>
<text x="128.4" y="138.4">9</text>
<text x="136.8" y="138.4">10</text>
<text x="136.8" y="141">12</text>
<text x="136.8" y="143.5">14</text>
<text x="101.1" y="147.8">1</text>
<text x="101.1" y="145.3">1</text>
<text x="106.2" y="147.8">2</text>
<text x="106.2" y="145.3">2</text>
<text x="127.9" y="146">15</text>
<text x="127.9" y="148.6">17</text>
<text x="136.8" y="146">16</text>
<text x="136.8" y="148.6">18</text>
<text x="127.9" y="151.1">19</text>
<text x="136.8" y="151.1">20</text>
<text x="133.1" y="169.6" transform="rotate(-90 133.1 169.6)">7</text>
<text x="139.2" y="172.7">6</text>
<text x="126.5" y="177.8">2</text>
<text x="126.5" y="175.3">5</text>
<text x="139.2" y="177.8">1</text>
<text x="139.2" y="175.3">3</text>
<text x="10.4" y="185.9">D</text>
<text x="133.1" y="182.3" transform="rotate(-90 133.1 182.3)">4</text>
<text x="285.4" y="185.9">D</text>
<text x="35" y="199.9">1</text>
<text x="85" y="199.9">2</text>
<text x="135" y="199.9">3</text>
<text x="185" y="199.9">4</text>
<text x="235" y="199.9">5</text>
<text x="285" y="199.9">6</text>
</g>
<g font-size="1.8">
<text x="115.6" y="22.9">XTAG.TDO</text>
<text x="115.6" y="27.9">XTAG.TDI</text>
<text x="141" y="27.9">XTAG.TMS</text>
<text x="113" y="30.5">XTAG.TCK</text>
<text x="113" y="33">XTAG.TRST</text>
<text x="141" y="30.5">XTAG.DEBUG</text>
<text x="50.8" y="45.7">VCC</text>
<text x="116.8" y="58.4">5V_XTAG</text>
<text x="59.7" y="64.8">XMOS.TMS</text>
<text x="114.3" y="63.5">XTAG.TDO</text>
<text x="114.9" y="61">XTAG.MSEL</text>
<text x="59.7" y="67.3">XMOS.TCK</text>
<text x="113" y="68.6">XTAG.TCK</text>
<text x="113" y="71.1">XTAG.DEBUG</text>
<text x="113" y="66">XTAG.TMS</text>
<text x="113" y="73.7">XTAG.TDI</text>
<text x="116.8" y="78.7">UART_RX</text>
<text x="116.8" y="81.3">UART_TX</text>
<text x="57.1" y="97.8">DEBUG</text>
<text x="87.6" y="97.8">XTAG.DEBUG</text>
<text x="142.2" y="100.3">TDO_CHAINED</text>
<text x="142.2" y="96.5">XMOS.TDO</text>
<text x="87.6" y="102.9">XTAG.TDO</text>
<text x="142.2" y="104.1">CHAINED_SELECT</text>
<text x="90.2" y="133.3">XMOS.TDO</text>
<text x="90.2" y="135.9">XMOS.TMS</text>
<text x="88.3" y="143.5">TDO_CHAINED</text>
<text x="90.2" y="138.4">XMOS.TCK</text>
<text x="91.4" y="141">DEBUG</text>
<text x="90.2" y="146">XMOS.RST</text>
<text x="115.6" y="167.6">XMOS.TDO</text>
<text x="113" y="172.7">TDO_CHAINED 8</text>
<text x="143.5" y="172.7">XMOS.TMS</text>
<text x="115.6" y="175.3">XMOS.TCK</text>
<text x="115.6" y="177.8">XMOS.RST</text>
<text x="144.8" y="175.3">DEBUG</text>
<text x="137.2" y="188">CHAINED_SELECT</text>
</g>
<g font-size="1.8" fill="#008484">
<text x="127.7" y="21.6">Mini-DIN-8</text>
<text x="131.1" y="19.3">J7</text>
<text x="144.8" y="35.1" transform="rotate(-90 144.8 35.1)">GND</text>
<text x="49.3" y="42.2" transform="rotate(-90 49.3 42.2)">+3V3</text>
<text x="97.6" y="46" transform="rotate(-90 97.6 46)">+3V3</text>
<text x="102.1" y="43.4">GND</text>
<text x="130.3" y="43.4">GND</text>
<text x="45.7" y="49.3">C42</text>
<text x="45.9" y="51.6">100nF</text>
<text x="57.8" y="49.3">C43</text>
<text x="58" y="51.6">100nF</text>
<text x="98.6" y="53.1">R27</text>
<text x="106.2" y="53.1">R28</text>
<text x="131.1" y="51.7">J8</text>
<text x="45.8" y="58.7">GND</text>
<text x="98.6" y="55.4">47k</text>
<text x="106.2" y="55.4">47k</text>
<text x="117.8" y="54.3">Conn_02x10_MALE_FROM_XTAG</text>
<text x="56.6" y="60.6">TMS</text>
<text x="72" y="62.2">33R</text>
<text x="84.8" y="63.1">Y2 A2</text>
<text x="59.2" y="70.1">TCK</text>
<text x="71.9" y="70.7">RN9</text>
<text x="84.8" y="70.7">Y1 A1</text>
<text x="148" y="86.6">GND</text>
<text x="71.3" y="93.7">DEBUG</text>
<text x="158.9" y="92.4">TDO</text>
<text x="118.9" y="98.5" transform="rotate(-90 118.9 98.5)">R29</text>
<text x="121.2" y="98.5" transform="rotate(-90 121.2 98.5)">33R</text>
<text x="129.3" y="101.2">Z</text>
<text x="133.4" y="97.4">I1</text>
<text x="133.4" y="101.2">I0</text>
<text x="133.7" y="105">S</text>
<text x="159.1" y="102.5">TDO_LAST</text>
<text x="72.5" y="108.8">TDI</text>
<text x="131.9" y="123.7">J10</text>
<text x="107.4" y="131.1">MSEL</text>
<text x="120.8" y="126">Conn_02x10_FEMALE_toNext</text>
<text x="158.3" y="129" transform="rotate(-90 158.3 129)">R30</text>
<text x="160.6" y="129" transform="rotate(-90 160.6 129)">47k</text>
<text x="107.4" y="136.2">TMS</text>
<text x="107.4" y="133.6">TDO</text>
<text x="166.3" y="132.1">+3V3</text>
<text x="107.3" y="141.1">DEBUG</text>
<text x="107.4" y="138.7">TCK</text>
<text x="107.8" y="143.8">TDI</text>
<text x="107.5" y="146.2">RST</text>
<text x="156.9" y="156.5">GND</text>
<text x="129" y="166.4">Mini-DIN-8</text>
<text x="132.4" y="164.1">J9</text>
<text x="139.1" y="183.1">GND</text>
</g>
<g font-size="1.8" fill="#848400">
<text x="49.4" y="65.7">TMS</text>
<text x="140" y="64.4">XTAG.in1</text>
<text x="49.5" y="68.2">TCK</text>
<text x="140" y="69.5">XTAG.in0</text>
<text x="94.2" y="77.1">TRST</text>
<text x="140" y="74.5">XTAG.out0</text>
<text x="76.5" y="79.6">UART_RX</text>
<text x="76.7" y="82.2">UART_TX</text>
<text x="140" y="79.6">XTAG.out1</text>
<text x="41.6" y="98.7">DEBUG</text>
<text x="39" y="103.8">XMOS_TDI</text>
<text x="60.9" y="134.2">XMOS_TDO</text>
<text x="143.8" y="134.2">XL.out1</text>
<text x="143.8" y="139.3">XL.out0</text>
<text x="143.8" y="149.5">XL.in1</text>
<text x="143.8" y="144.4">XL.in0</text>
</g>
<g font-size="1.8" fill="#0000c2">
<text x="113" y="76.2">XTAG.TRST</text>
<text x="88.9" y="114.3">TDO from last XMOS chip in chain</text>
<text x="149.9" y="124.5">A connected header or mini DIN will ground this net</text>
<text x="26.7" y="134.6">TDO from XMOS chip on this PCB</text>
</g>
<g font-size="1.7" fill="#0000c2">
<text x="73.7" y="135.9">Buffered TMS</text>
<text x="72.4" y="141">Buffered TCK</text>
<text x="73.7" y="138.4">Buffered TCK</text>
<text x="72.4" y="146">Global RST</text>
</g>
</svg>
